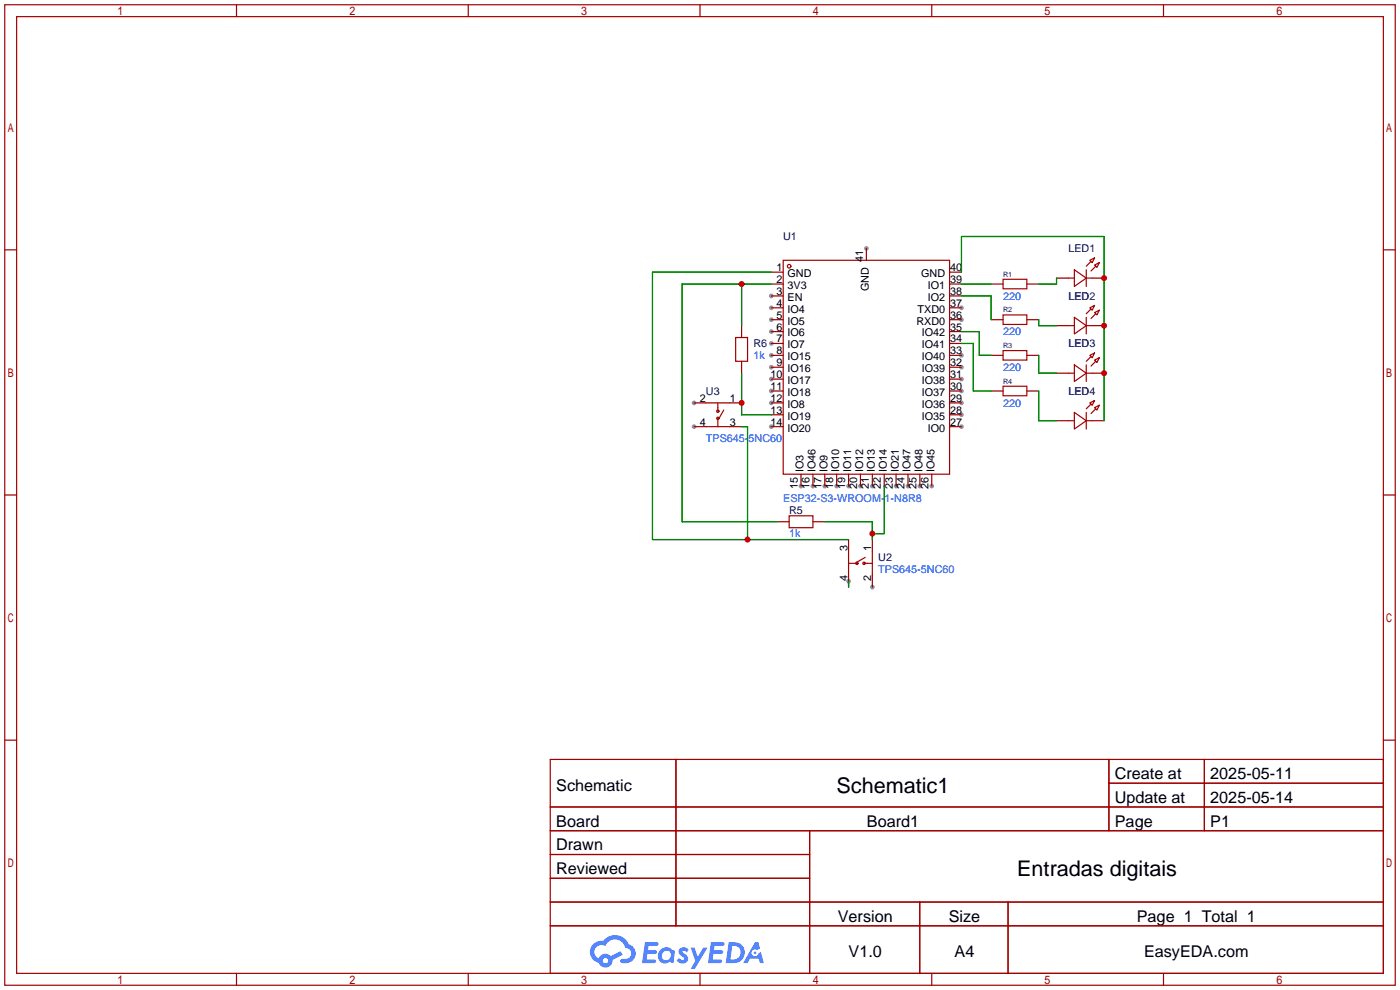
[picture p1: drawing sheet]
<svg xmlns="http://www.w3.org/2000/svg" width="299mm" height="212mm" viewBox="0 0 299 212" stroke-linecap="round" stroke-linejoin="round" font-family="sans-serif">
<g fill="#999">
<circle cx="164.8" cy="63.2" r=".51"/>
<circle cx="164.8" cy="65.8" r=".51"/>
<circle cx="164.8" cy="68.3" r=".51"/>
<circle cx="164.8" cy="70.9" r=".51"/>
<circle cx="164.8" cy="73.4" r=".51"/>
<circle cx="164.8" cy="75.9" r=".51"/>
<circle cx="164.8" cy="78.5" r=".51"/>
<circle cx="164.8" cy="81" r=".51"/>
<circle cx="164.8" cy="83.6" r=".51"/>
<circle cx="164.8" cy="86.1" r=".51"/>
<circle cx="164.8" cy="91.2" r=".51"/>
<circle cx="171.2" cy="103.9" r=".51"/>
<circle cx="173.7" cy="103.9" r=".51"/>
<circle cx="176.3" cy="103.9" r=".51"/>
<circle cx="178.8" cy="103.9" r=".51"/>
<circle cx="181.4" cy="103.9" r=".51"/>
<circle cx="183.9" cy="103.9" r=".51"/>
<circle cx="186.4" cy="103.9" r=".51"/>
<circle cx="191.5" cy="103.9" r=".51"/>
<circle cx="194.1" cy="103.9" r=".51"/>
<circle cx="196.6" cy="103.9" r=".51"/>
<circle cx="199.1" cy="103.9" r=".51"/>
<circle cx="205.5" cy="91.2" r=".51"/>
<circle cx="205.5" cy="88.6" r=".51"/>
<circle cx="205.5" cy="86.1" r=".51"/>
<circle cx="205.5" cy="83.6" r=".51"/>
<circle cx="205.5" cy="81" r=".51"/>
<circle cx="205.5" cy="78.5" r=".51"/>
<circle cx="205.5" cy="75.9" r=".51"/>
<circle cx="205.5" cy="68.3" r=".51"/>
<circle cx="205.5" cy="65.8" r=".51"/>
<circle cx="185.2" cy="53.1" r=".51"/>
<circle cx="186.4" cy="125.5" r=".51"/>
<circle cx="148.3" cy="86.1" r=".51"/>
<circle cx="148.3" cy="91.2" r=".51"/>
<circle cx="181.4" cy="124.2" r=".51"/>
</g>
<g fill="none" stroke="#a10000" stroke-width=".25">
<path d="M1 1h297.2v209.6h-297.2zM3.6 3.6h292.1v204.4h-292.1zM50.5 1v2.6M100.1 1v2.6M149.6 1v2.6M199.1 1v2.6M248.7 1v2.6M1 53.4h2.6M295.7 53.4h2.5M1 105.8h2.6M295.7 105.8h2.5M1 158.2h2.6"/>
<path d="M295.7 158.2h2.5M117.6 162.3h178.1v45.7h-178.1zM117.6 172.5h178.1M117.6 177.5h178.1M144.5 162.3v35.6M173 177.5v30.5M237 162.3v15.2M237 167.4h58.7M257.4 162.3v15.2M117.6 182.6h55.4M117.6 192.8h178.1M117.6 187.7h55.4"/>
<path d="M117.6 197.9h178.1M196.6 192.8v15.2M215.4 192.8v15.2M50.5 208v2.6M100.1 208v2.6M149.6 208v2.6M199.1 208v2.6M248.7 208v2.6"/>
</g>
<g fill="#5487ff">
<path d="M145.3 202.7a1.3 1.3 0 0 1 1.9 .3l-.4 .6a.54 .54 0 0 0-.9-.2l.1 .2a1.34 1.34 0 0 1 .9 1.8 1.47 1.47 0 0 1-2.3-.1l.5-.6 .8 .5a.31 .31 0 0 0 .4-.3 .31 .31 0 0 0-.3-.4 1.12 1.12 0 0 1-.7-1.8z"/>
<path d="M147.6 202.5h.9l.6 2 1.2-2h.9l-2.7 4.6h-.9l1-1.7z"/>
<path d="M137.8 201.4h1.7a1.31 1.31 0 0 1 1.2 .2 .4 .4 0 0 1-.3 .5l-1.8 .1-.1 .9h1.6a.4 .4 0 0 1 .4 .4 .4 .4 0 0 1-.5 .4h-1.6l-.2 1.2h1.4a.46 .46 0 0 1 .5 0 .46 .46 0 0 1 .1 .5l-.4 .2h-2.6z"/>
<path d="M151.9 201.4h1.7a1.32 1.32 0 0 1 1.2 .2 .39 .39 0 0 1-.3 .5l-1.8 .1-.1 .9h1.6a.4 .4 0 0 1 .4 .4 .4 .4 0 0 1-.4 .4h-1.7l-.2 1.2h1.4a.46 .46 0 0 1 .5 0 .46 .46 0 0 1 .1 .5l-.4 .2h-2.6z"/>
<path d="M161.3 201.4h.8l.3 1.3-.6 .4a.75 .75 0 0 0-1.1 .3 .75 .75 0 0 0 .5 1 .75 .75 0 0 0 .9-.7l.5-.2 .6 2.3h-.8l-.3-.9h-1.8l-.5 .9h-1z"/>
<path d="M155.7 201.4l-.6 4.4h1.5a2.27 2.27 0 0 0 2.6-2.2 2.27 2.27 0 0 0-2.7-2.2zM156.5 202.1a1.5 1.5 0 0 1 1.8 1.6 1.5 1.5 0 0 1-1.9 1.4h-.3z"/>
<path d="M141.2 203a1.6 1.6 0 0 0-.3 2.3 1.6 1.6 0 0 0 2.3 .2l.7 .3 .3-2.4-.1-.3-.5-.1a1.58 1.58 0 0 0-2.4 0zM141.8 203.5a.98 .98 0 0 1 1.6 .4 .98 .98 0 0 1-1.1 1.3 .94 .94 0 0 1-.9-.7 .94 .94 0 0 1 .4-1z"/>
<path d="M126.8 201.8a2.37 2.37 0 0 0 1.1 4 1.54 1.54 0 0 0 1.8 1 1.54 1.54 0 0 0 1.2-1.6l2.2-1.1-.5-.8-2 1a1.57 1.57 0 0 0-2.7 .5 1.5 1.5 0 0 1-.7-2.1 1.5 1.5 0 0 1 2.2-.5 2.23 2.23 0 0 1 2.3-1.4 2.23 2.23 0 0 1 2 1.8 1.16 1.16 0 0 1 1.2 1.1 1.16 1.16 0 0 1-1.1 1.2h-.7a.47 .47 0 0 0-.5 .4 .47 .47 0 0 0 .4 .5 2.17 2.17 0 0 0 2.5-.9 2.17 2.17 0 0 0-.3-2.7l-.8-.4a3.2 3.2 0 0 0-5.5-.7l-1.1 .1zM128.8 205.3a.6 .6 0 0 1 1.2 0 .6 .6 0 0 1-1.2 0z"/>
<circle cx="161.4" cy="203.6" r=".28"/>
</g>
<g fill="none" stroke="#a10000" stroke-width=".25">
<path d="M167.4 55.6h35.5v45.7h-35.5zM214.4 59.7h5.1v2h-5.1zM228.3 59.4h1.3M229.6 57.7l2.6 1.7-2.6 1.8zM232.2 59.4h1.2M232.2 57.7v3.5M232.9 55.6l1-.5-.5 1zM233.2 55.9l-1 1M233.9 56.6l1-.5-.5 1.1zM234.2 56.9l-1 1M157.2 72.1h2.6v5.1h-2.6zM214.4 67.3h5.1v2h-5.1z"/>
<path d="M214.4 74.9h5.1v2.1h-5.1zM228.3 69.6h1.3M228.3 79.8h1.3M229.6 67.8l2.6 1.8-2.6 1.8zM229.6 78l2.6 1.8-2.6 1.7zM232.2 67.8v3.6M232.2 78v3.5M232.2 69.6h1.2M232.2 79.8h1.2M232.9 65.8l1-.5-.5 1zM232.9 75.9l1-.5-.5 1.1zM233.2 66l-1 1.1"/>
<path d="M233.2 76.2l-1 1M233.9 66.8l1-.5-.5 1zM233.9 77l1-.5-.5 1zM234.2 67.1l-1 1M234.2 77.2l-1 1M150.9 86.1h5.1M150.9 91.2h5.1M153.4 86.1v1.8M153.4 89.4v1.8M154.7 87.6l-1 1.8M214.4 82.5h5.1v2.1h-5.1zM228.3 89.9h1.3"/>
<path d="M229.6 88.1l2.6 1.8-2.6 1.8zM232.2 88.1v3.6M232.2 89.9h1.2M232.9 86.1l1-.5-.5 1zM233.2 86.4l-1 1M233.9 87.1l1-.5-.5 1zM234.2 87.4l-1 1M168.7 110.2h5v2.6h-5zM181.4 117.9v5M184.9 119.1l-1.8 1M186.4 117.9v5M181.4 120.4h1.7"/>
<path d="M184.7 120.4h1.7"/>
<circle cx="168.7" cy="56.9" r=".38"/>
<circle cx="153.4" cy="89.4" r=".25"/>
<circle cx="153.4" cy="87.9" r=".25"/>
<circle cx="183.1" cy="120.4" r=".25"/>
<circle cx="184.7" cy="120.4" r=".25"/>
</g>
<g fill="none" stroke="#870000" stroke-width=".25">
<path d="M164.8 58.2h2.6M185.2 53.1v2.5M202.9 58.2h2.6M225.8 59.4h2.5M233.4 59.4h2.6M158.5 69.6v2.5M158.5 77.2v2.6M164.8 60.7h2.6M164.8 63.2h2.6M164.8 65.8h2.6M164.8 68.3h2.6M164.8 70.9h2.6"/>
<path d="M164.8 73.4h2.6M164.8 75.9h2.6M164.8 78.5h2.6M202.9 60.7h2.6M202.9 63.2h2.6M202.9 65.8h2.6M202.9 68.3h2.6M202.9 70.9h2.6M202.9 73.4h2.6M202.9 75.9h2.6M202.9 78.5h2.6M211.8 60.7h2.6"/>
<path d="M211.8 68.3h2.6M211.8 75.9h2.6M219.5 60.7h2.5M219.5 68.3h2.5M219.5 75.9h2.5M225.8 69.6h2.5M225.8 79.8h2.5M233.4 69.6h2.6M233.4 79.8h2.6M148.3 86.1h2.6M148.3 91.2h2.6M156 86.1h2.5"/>
<path d="M156 91.2h2.5M164.8 81h2.6M164.8 83.6h2.6M164.8 86.1h2.6M164.8 88.6h2.6M164.8 91.2h2.6M202.9 81h2.6M202.9 83.6h2.6M202.9 86.1h2.6M202.9 88.6h2.6M202.9 91.2h2.6M211.8 83.6h2.6"/>
<path d="M219.5 83.6h2.5M225.8 89.9h2.5M233.4 89.9h2.6M166.1 111.5h2.6M171.2 101.3v2.6M173.7 101.3v2.6M173.7 111.5h2.6M176.3 101.3v2.6M178.8 101.3v2.6M181.4 101.3v2.6M181.4 115.3v2.6M183.9 101.3v2.6"/>
<path d="M186.4 101.3v2.6M186.4 115.3v2.6M189 101.3v2.6M191.5 101.3v2.6M194.1 101.3v2.6M196.6 101.3v2.6M199.1 101.3v2.6M181.4 122.9v2.6M186.4 122.9v2.6"/>
</g>
<g fill="none" stroke="#008700" stroke-width=".25">
<path d="M164.8 58.2h-25.4v57.1h42M205.5 58.2v-7.7h30.5v39.4M225.8 59.4v1.3h-3.8M158.5 60.7v8.9M158.5 79.8v8.8h6.3M164.8 60.7h-19v50.8h20.3M205.5 60.7h6.3M205.5 63.2h6.3v5.1M205.5 70.9h3.8v5h2.5M205.5 73.4h2.5v10.2h3.8M222 68.3v1.3h3.8M222 75.9v3.9h3.8"/>
<path d="M158.5 91.2h1.3v24.1M222 83.6v6.3h3.8M176.3 111.5h10.1v3.8M189 103.9v10.1h-2.6M181.4 124.2v1.3"/>
</g>
<g fill="#c00">
<circle cx="236" cy="59.4" r=".63"/>
<circle cx="236" cy="69.6" r=".63"/>
<circle cx="236" cy="79.8" r=".63"/>
<circle cx="159.8" cy="115.3" r=".63"/>
<circle cx="186.4" cy="114" r=".63"/>
<circle cx="158.5" cy="86.1" r=".63"/>
<circle cx="158.5" cy="60.7" r=".63"/>
</g>
<g font-size="4.6">
<text x="178.8" y="169.4">Schematic1</text>
<text x="217.4" y="187.2">Entradas digitais</text>
</g>
<g font-size="3.5">
<text x="238.3" y="166.5">Create at</text>
<text x="258.7" y="166.5">2025-05-11</text>
<text x="118.9" y="169.1">Schematic</text>
<text x="238.3" y="171.6">Update at</text>
<text x="258.7" y="171.6">2025-05-14</text>
<text x="118.9" y="176.7">Board</text>
<text x="185.3" y="176.7">Board1</text>
<text x="238.3" y="176.7">Page</text>
<text x="258.7" y="176.7">P1</text>
<text x="118.9" y="181.8">Drawn</text>
<text x="118.9" y="186.8">Reviewed</text>
<text x="179.1" y="197">Version</text>
<text x="202.8" y="197">Size</text>
<text x="243" y="197">Page 1 Total 1</text>
<text x="181.4" y="204.6">V1.0</text>
<text x="204" y="204.6">A4</text>
<text x="244.5" y="204.6">EasyEDA.com</text>
</g>
<g font-size="2.3" fill="#000080">
<text x="167.4" y="51.4">U1</text>
<text x="228.3" y="53.9">LED1</text>
<text x="161" y="74.2">R6</text>
<text x="150.9" y="84.4">U3</text>
<text x="168.7" y="109.8">R5</text>
<text x="187.7" y="119.9">U2</text>
</g>
<g font-size="2.3">
<text x="166" y="57.9">1</text>
<text x="168.3" y="59.2">GND</text>
<text x="184.4" y="56" transform="rotate(-90 184.4 56)">41</text>
<text x="196.9" y="59.2">GND</text>
<text x="203.1" y="57.9">40</text>
<text x="166" y="60.5">2</text>
<text x="166" y="63">3</text>
<text x="166" y="65.6">4</text>
<text x="168.3" y="61.7">3V3</text>
<text x="168.3" y="64.3">EN</text>
<text x="185.7" y="62.2" transform="rotate(-90 185.7 62.2)">GND</text>
<text x="198.3" y="64.3">IO2</text>
<text x="198.3" y="61.7">IO1</text>
<text x="203.1" y="65.6">37</text>
<text x="203.1" y="63">38</text>
<text x="203.1" y="60.5">39</text>
<text x="166" y="68.1">5</text>
<text x="166" y="70.6">6</text>
<text x="168.3" y="66.8">IO4</text>
<text x="168.3" y="69.4">IO5</text>
<text x="168.3" y="71.9">IO6</text>
<text x="195.8" y="69.4">RXD0</text>
<text x="196.1" y="66.8">TXD0</text>
<text x="197" y="71.9">IO42</text>
<text x="203.1" y="70.6">35</text>
<text x="203.1" y="68.1">36</text>
<text x="166" y="73.2">7</text>
<text x="166" y="75.7">8</text>
<text x="168.3" y="74.4">IO7</text>
<text x="168.3" y="77">IO15</text>
<text x="197" y="77">IO40</text>
<text x="197" y="74.4">IO41</text>
<text x="203.1" y="75.7">33</text>
<text x="203.1" y="73.2">34</text>
<text x="164.7" y="80.8">10</text>
<text x="164.7" y="83.3">11</text>
<text x="166" y="78.3">9</text>
<text x="168.3" y="79.5">IO16</text>
<text x="168.3" y="82.1">IO17</text>
<text x="197" y="82.1">IO38</text>
<text x="197" y="79.5">IO39</text>
<text x="203.1" y="83.3">30</text>
<text x="203.1" y="80.8">31</text>
<text x="203.1" y="78.3">32</text>
<text x="149.6" y="85.9">2</text>
<text x="156" y="85.9">1</text>
<text x="164.7" y="85.9">12</text>
<text x="164.7" y="88.4">13</text>
<text x="168.3" y="84.6">IO18</text>
<text x="168.3" y="87.1">IO8</text>
<text x="168.3" y="89.7">IO19</text>
<text x="197" y="89.7">IO35</text>
<text x="197" y="87.1">IO36</text>
<text x="197" y="84.6">IO37</text>
<text x="203.1" y="88.4">28</text>
<text x="203.1" y="85.9">29</text>
<text x="149.6" y="91">4</text>
<text x="156" y="91">3</text>
<text x="164.7" y="91">14</text>
<text x="168.3" y="92.2">IO20</text>
<text x="198.3" y="92.2">IO0</text>
<text x="203.1" y="91">27</text>
<text x="171.7" y="100.9" transform="rotate(-90 171.7 100.9)">IO3</text>
<text x="174.3" y="100.9" transform="rotate(-90 174.3 100.9)">IO46</text>
<text x="176.8" y="100.9" transform="rotate(-90 176.8 100.9)">IO9</text>
<text x="179.4" y="100.9" transform="rotate(-90 179.4 100.9)">IO10</text>
<text x="181.9" y="100.9" transform="rotate(-90 181.9 100.9)">IO11</text>
<text x="184.4" y="100.9" transform="rotate(-90 184.4 100.9)">IO12</text>
<text x="187" y="100.9" transform="rotate(-90 187 100.9)">IO13</text>
<text x="189.5" y="100.9" transform="rotate(-90 189.5 100.9)">IO14</text>
<text x="192.1" y="100.9" transform="rotate(-90 192.1 100.9)">IO21</text>
<text x="194.6" y="100.9" transform="rotate(-90 194.6 100.9)">IO47</text>
<text x="197.1" y="100.9" transform="rotate(-90 197.1 100.9)">IO48</text>
<text x="199.7" y="100.9" transform="rotate(-90 199.7 100.9)">IO45</text>
<text x="170.5" y="104.5" transform="rotate(-90 170.5 104.5)">15</text>
<text x="173" y="104.5" transform="rotate(-90 173 104.5)">16</text>
<text x="175.6" y="104.5" transform="rotate(-90 175.6 104.5)">17</text>
<text x="178.1" y="104.5" transform="rotate(-90 178.1 104.5)">18</text>
<text x="180.6" y="104.5" transform="rotate(-90 180.6 104.5)">19</text>
<text x="183.2" y="104.5" transform="rotate(-90 183.2 104.5)">20</text>
<text x="185.7" y="104.5" transform="rotate(-90 185.7 104.5)">21</text>
<text x="188.3" y="104.5" transform="rotate(-90 188.3 104.5)">22</text>
<text x="190.8" y="104.5" transform="rotate(-90 190.8 104.5)">23</text>
<text x="193.3" y="104.5" transform="rotate(-90 193.3 104.5)">24</text>
<text x="195.9" y="104.5" transform="rotate(-90 195.9 104.5)">25</text>
<text x="198.4" y="104.5" transform="rotate(-90 198.4 104.5)">26</text>
<text x="181.1" y="117.9" transform="rotate(-90 181.1 117.9)">3</text>
<text x="186.2" y="117.9" transform="rotate(-90 186.2 117.9)">1</text>
<text x="181.1" y="124.2" transform="rotate(-90 181.1 124.2)">4</text>
<text x="186.2" y="124.2" transform="rotate(-90 186.2 124.2)">2</text>
</g>
<g font-size="2.3" fill="#00f">
<text x="214.4" y="64.1">220</text>
<text x="228.3" y="64.1">LED2</text>
<text x="214.4" y="71.7">220</text>
<text x="161" y="76.8">1k</text>
<text x="228.3" y="74.2">LED3</text>
<text x="214.4" y="79.3">220</text>
<text x="214.4" y="86.9">220</text>
<text x="228.3" y="84.4">LED4</text>
<text x="150.9" y="94.5">TPS645-5NC60</text>
<text x="167.4" y="107.2">ESP32-S3-WROOM-1-N8R8</text>
<text x="168.7" y="114.9">1k</text>
<text x="187.7" y="122.5">TPS645-5NC60</text>
</g>
<g font-size="1.6" fill="#000080">
<text x="214.4" y="59.1">R1</text>
<text x="214.4" y="66.7">R2</text>
<text x="214.4" y="74.4">R3</text>
<text x="214.4" y="82">R4</text>
</g>
</svg>
